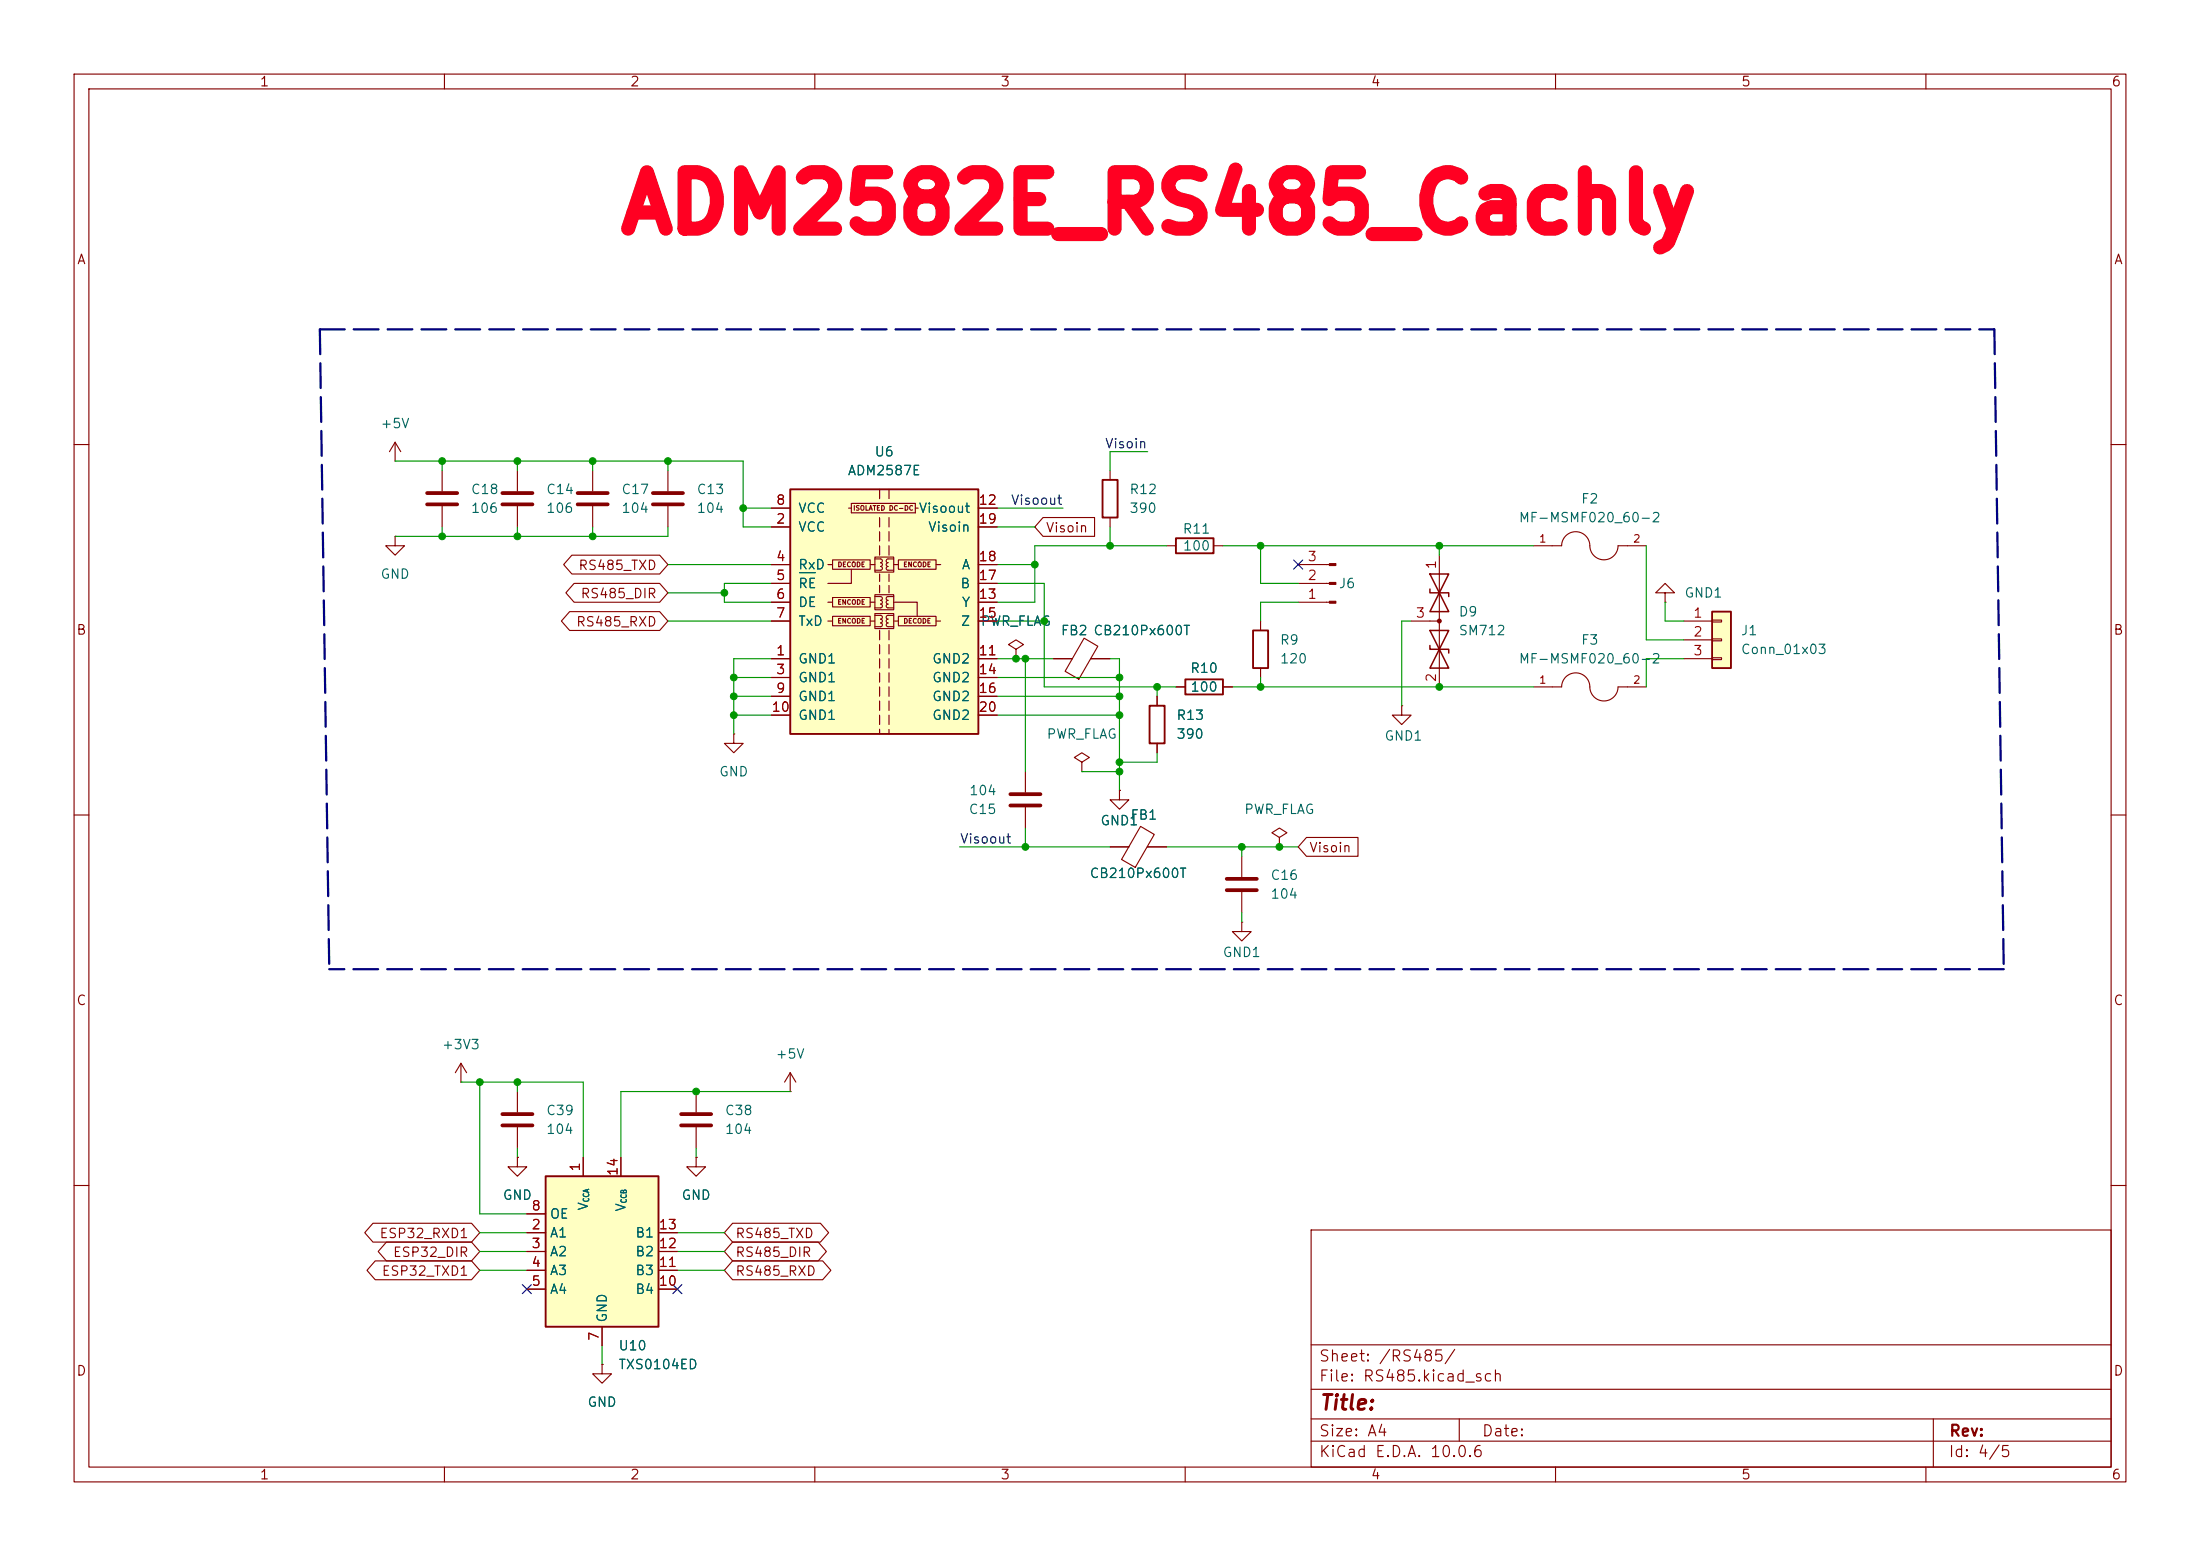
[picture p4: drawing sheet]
<svg xmlns="http://www.w3.org/2000/svg" width="297mm" height="210mm" viewBox="0 0 297 210" stroke-linecap="round" stroke-linejoin="round" font-family="sans-serif">
<g fill="none" stroke="#840000" stroke-width=".15">
<path d="M10 10h277v190h-277zM12 12h273v186h-273zM60 10v2M110 10v2M160 10v2M210 10v2M260 10v2M53.3 59.7l-.7 1.3M53.3 59.7l.8 1.3M53.3 59.7v2.5M10 60h2M53.3 62.2h.1"/>
<path d="M59.7 63.5v2.8M59.7 68.3v2.8M69.8 63.5v2.8M69.8 68.3v2.8M90.2 63.5v2.8M90.2 68.3v2.8M149.9 63.5v1.3M149.9 69.9v1.2M285 60h2M99.1 99.1v1.2h1.2l-1.2 1.3-1.3-1.3h1.3M99.1 99.1h.1M142.2 88.9h2.6"/>
<path d="M146.4 86.1l1.8 1.1-2.6 4.5-1.8-1.1zM147.3 88.9h2.6M10 110h2M146 102.9l1.1-.7-1.1-.6-1 .6 1 .7v1.2M146 104.1h.1M285 110h2M106.7 147.3h.1M106.7 144.8l-.8 1.3M106.7 144.8l.7 1.3M106.7 144.8v2.5M10 160h2M177 166h108v32h-108z"/>
<path d="M285 160h2M60 198v2M81.3 184.2v1.2h1.2l-1.2 1.3-1.3-1.3h1.3M81.3 184.2h.1M110 198v2M160 198v2M177 194.5h108M177 191.5h108M177 187.5h108M177 181.5h108M197 191.5v3M210 198v2"/>
<path d="M260 198v2M261 191.5v6.5"/>
</g>
<path d="M57.7 66.5h4M57.7 68.1h4M67.8 66.5h4.1M67.8 68.1h4.1M88.1 66.5h4.1M88.1 68.1h4.1" fill="none" stroke="#840000" stroke-width=".51"/>
<path d="M148.8 64.8h2.1v5.1h-2.1z" fill="none" stroke="#840000" stroke-width=".25"/>
<path d="M73.7 158.8h15.2v20.3h-15.2z" fill="#ffffc2"/>
<path d="M73.7 158.8h15.2v20.3h-15.2z" fill="none" stroke="#840000" stroke-width=".25"/>
<g fill="none" stroke="#840000" stroke-width=".15">
<path d="M53.3 72.4v1.3h1.3l-1.3 1.2-1.2-1.2h1.2M53.3 72.4h.1M69.8 156.2v1.3h1.3l-1.3 1.3-1.2-1.3h1.2M69.8 156.2h.1M69.8 147.3v2.8M69.8 152.1v2.8M78.7 156.2v2.6M83.8 156.2v2.6M94 156.2v1.3h1.2l-1.2 1.3-1.3-1.3h1.3M94 156.2h.1M94 147.3v2.8M94 152.1v2.8"/>
<path d="M71.1 166.4h2.6M71.1 168.9h2.6M71.1 171.5h2.6M71.1 174h2.6M71.1 163.8h2.6M81.3 179.1v2.5M88.9 166.4h2.5M88.9 168.9h2.5M88.9 171.5h2.5M88.9 174h2.5"/>
</g>
<path d="M67.8 151.9h4.1M67.8 150.4h4.1M91.9 151.9h4.1M91.9 150.4h4.1" fill="none" stroke="#840000" stroke-width=".51"/>
<path d="M106.7 66h25.4v33.1h-25.4z" fill="#ffffc2"/>
<g fill="none" stroke="#840000" stroke-width=".15">
<path d="M80 63.5v2.8M80 68.3v2.8M104.1 76.2h2.6M104.1 68.6h2.6M104.1 71.1h2.6M104.1 78.7h2.6M111.8 76.2h.6M112.4 75.6h5.1v1.2h-5.1zM114.6 68.6h.3M114.9 76.8v1.9h-3.1M114.9 67.9h8.7v1.3h-8.7zM117.5 76.2h.6"/>
<path d="M118.1 75.2h2.5v2h-2.5zM118.1 75.4h.8l.2 .1v.3l-.2 .1 .2 .1v.2l-.2 .3h.1l.1 .2-.2 .3h-.8M118.7 66v1.3M118.7 69.9v1.2M118.7 71.8v1.2M118.7 73.7v1.2M118.7 77.5v1M118.7 79v1M120 66v1.3M120 69.9v1.2M120 71.8v1.2M120 73.7v1.2"/>
<path d="M120 77.5v1M120 79v1M120.6 75.4h-.8l-.2 .3 .1 .2h.2l-.3 .3 .1 .2 .2 .1-.2 .1v.3l.2 .1h.7M120.6 76.2h.7M121.3 75.6h5.1v1.2h-5.1zM123.6 68.6h.4M126.4 76.2h.6M132.1 76.2h2.5M132.1 68.6h2.5M132.1 71.1h2.5M132.1 78.7h2.5M194.3 74.9v17.8"/>
<path d="M207 73.7h3.8a1.93 1.93 0 0 1 2.1-1.9 1.93 1.93 0 0 1 1.8 2.2 1.9 1.9 0 0 0 2 1.5 1.9 1.9 0 0 0 1.7-1.8h3.8M104.1 81.3h2.6M104.1 83.8h2.6M104.1 88.9h2.6M104.1 91.4h2.6M104.1 94h2.6M104.1 96.5h2.6M111.8 81.3h.6M111.8 83.8h.6M112.4 83.2h5.1v1.3h-5.1zM112.4 80.6h5.1v1.3h-5.1zM117.5 81.3h.6"/>
<path d="M117.5 83.8h.6M118.1 80.3h2.5v2h-2.5zM118.1 82.8h2.5v2h-2.5zM118.1 80.5h.8l.2 .1v.3l-.2 .1 .2 .1v.2l-.2 .2 .1 .1 .1 .2-.2 .2h-.8M118.1 83.1h.8h.2v.3l-.2 .2 .2 .1v.2l-.2 .2h.1l.1 .2-.2 .3h-.8M118.7 85.1v1.3M118.7 87v1.3M118.7 88.9v1.3M118.7 90.8v1.3M118.7 92.7v1.3M118.7 94.6v1.3M118.7 96.5v1.3"/>
<path d="M118.7 98.4v.7M120 85.1v1.3M120 87v1.3M120 88.9v1.3M120 90.8v1.3M120 92.7v1.3M120 94.6v1.3M120 96.5v1.3M120 98.4v.7M120.6 80.5h-.8l-.2 .3 .1 .2h.2l-.3 .2 .1 .2 .2 .1-.2 .2v.3h.2h.7M120.6 83.1h-.8l-.2 .2 .1 .2 .2 .1-.3 .2 .1 .2 .2 .1-.2 .1v.3l.2 .1h.7M120.6 81.3h3.2v1.9"/>
<path d="M120.6 83.8h.7M121.3 83.2h5.1v1.3h-5.1zM126.4 83.8h.6M132.1 81.3h2.5M132.1 83.8h2.5M132.1 88.9h2.5M132.1 91.4h2.5M132.1 94h2.5M132.1 96.5h2.5M137.2 87.6l1-.6-1-.6-1.1 .6 1.1 .6v1.3M137.2 88.9h.1M156.2 94v1.3"/>
<path d="M158.7 92.7h1.3M165.1 92.7h1.3M189.2 95.3v1.2h1.3l-1.3 1.3-1.2-1.3h1.2M189.2 95.3h.1M190.5 83.8h3.8M207 92.7h3.8a1.93 1.93 0 0 1 2.1-1.9 1.93 1.93 0 0 1 1.8 2.2 1.9 1.9 0 0 0 2 1.6 1.9 1.9 0 0 0 1.7-1.9h3.8M224.8 80h1.3l-1.3-1.3-1.3 1.3h1.3v1.3M224.8 81.3h.1M138.4 104.1v2.8M138.4 109v2.8M149.9 114.3h2.5M151.1 106.7v1.3h1.3l-1.3 1.2-1.2-1.2h1.2"/>
<path d="M151.1 106.7h.1M154 111.5l1.8 1.1-2.5 4.5-1.9-1.1zM154.9 114.3h2.6M156.2 100.3v1.3M62.2 146.1h.1M62.2 143.5l-.7 1.3M62.2 143.5l.8 1.3M62.2 143.5v2.6"/>
</g>
<path d="M106.7 66h25.4v33.1h-25.4zM155.2 95.3h2v5h-2zM160 91.7h5.1v2h-5.1z" fill="none" stroke="#840000" stroke-width=".25"/>
<path d="M107.9 77.3h2.2" fill="none" stroke="#006464" stroke-width=".15"/>
<path d="M78 66.5h4M78 68.1h4M136.4 108.7h4.1M136.4 107.2h4.1" fill="none" stroke="#840000" stroke-width=".51"/>
<path d="M193 77.5l2.6 5.1h-2.6l2.6-5.1zM193 79.5v.5h2.6v.5M193 85.1h2.6l-2.6 5.1h2.6zM193 87.1v.5h2.6v.5" fill="none" stroke="#840000" stroke-width=".2"/>
<circle cx="194.3" cy="83.8" r=".25" fill="#840000" stroke="#840000" stroke-width=".15"/>
<path d="M231.1 82.6h2.6v7.6h-2.6z" fill="#ffffc2"/>
<path d="M158.7 72.6h5.1v2.1h-5.1zM169.2 85.1h2v5.1h-2zM231.1 82.6h2.6v7.6h-2.6z" fill="none" stroke="#840000" stroke-width=".25"/>
<g fill="none" stroke="#840000" stroke-width=".15">
<path d="M77.2 74.9h11.9l1.1 1.3-1.1 1.3h-11.9l-1.1-1.3zM77.5 78.7h11.6l1.1 1.3-1.1 1.3h-11.6l-1.1-1.3zM104.1 78.7h2.6M104.1 76.2h2.6M104.1 71.1h2.6M104.1 68.6h2.6M132.1 78.7h2.5M132.1 76.2h2.5M132.1 71.1h2.5M132.1 68.6h2.5M140.8 69.8h7v2.6h-7l-1.1-1.3zM157.5 73.7h1.2"/>
<path d="M163.8 73.7h1.3M175.3 78.7h4.2M175.3 76.2h4.2M76.9 82.5h12.2l1.1 1.3-1.1 1.3h-12.2l-1.1-1.3zM104.1 83.8h2.6M104.1 88.9h2.6M104.1 81.3h2.6M104.1 91.4h2.6M104.1 94h2.6M104.1 96.5h2.6M132.1 83.8h2.5M132.1 88.9h2.5"/>
<path d="M132.1 81.3h2.5M132.1 91.4h2.5M132.1 94h2.5M132.1 96.5h2.5M137.2 88.9h.1M142.2 88.9h2.6M147.3 88.9h2.6M156.2 94v1.3M158.7 92.7h1.3M165.1 92.7h1.3M170.2 83.8v1.3M170.2 90.2v1.2"/>
<path d="M175.3 81.3h4.2M227.3 83.8h3.8M227.3 86.4h3.8M227.3 88.9h3.8M231.1 83.7h1.3v.2h-1.3zM231.1 86.2h1.3v.3h-1.3zM231.1 88.8h1.3v.2h-1.3zM149.9 114.3h2.5M151.1 106.7h.1M154.9 114.3h2.6M156.2 100.3v1.3M167.6 115.6v2.8"/>
<path d="M172.7 113l1-.6-1-.6-1 .6 1 .6v1.3M172.7 114.3h.1M176.4 113h6.9v2.6h-6.9l-1.1-1.3zM167.6 124.5v1.2h1.3l-1.3 1.3-1.2-1.3h1.2M167.6 124.5h.1M167.6 120.4v2.8M69.8 156.2h.1M78.7 156.2v2.6M83.8 156.2v2.6M94 156.2h.1M50.4 165.1h13.3l1.1 1.3-1.1 1.2h-13.3l-1.2-1.2zM50.7 170.2h13l1.1 1.3-1.1 1.2h-13l-1.2-1.2z"/>
<path d="M52.2 167.6h11.5l1.1 1.3-1.1 1.3h-11.5l-1.1-1.3zM71.1 166.4h2.6M71.1 168.9h2.6M71.1 171.5h2.6M71.1 174h2.6M71.1 163.8h2.6M81.3 179.1v2.5M88.9 166.4h2.5M88.9 168.9h2.5M88.9 171.5h2.5M88.9 174h2.5M98.9 165.1h11.9l1.1 1.3-1.1 1.2h-11.9l-1.1-1.2z"/>
<path d="M98.9 167.6h11.6l1.1 1.3-1.1 1.3h-11.6l-1.1-1.3zM98.9 170.2h12.2l1.1 1.3-1.1 1.2h-12.2l-1.1-1.2zM81.3 184.2h.1"/>
</g>
<g fill="#840000" stroke="#840000" stroke-width=".15">
<path d="M179.5 81.2h.8v.2h-.8z"/>
<path d="M179.5 78.6h.8v.3h-.8z"/>
<path d="M179.5 76.1h.8v.2h-.8z"/>
</g>
<path d="M165.6 118.6h4.1M165.6 120.1h4.1" fill="none" stroke="#840000" stroke-width=".51"/>
<path d="M43.2 44.5l1.2 86.3M43.2 44.5h226M269.2 44.5l1.3 86.3M270.5 130.8h-226.1" fill="none" stroke="#000084" stroke-width=".3" stroke-dasharray="3.4 1.2"/>
<g fill="none" stroke="#009600" stroke-width=".15">
<path d="M53.3 62.2h47v8.9h3.8M59.7 62.2v1.3M59.7 71.1v1.3M69.8 62.2v1.3M69.8 71.1v1.3M80 62.2v1.3M80 71.1v1.3M90.2 71.1v1.3h-36.9M90.2 76.2h13.9M90.2 62.2v1.3M100.3 68.6h3.8M104.1 78.7h-6.3v2.6h6.3"/>
<path d="M134.6 78.7h6.4v14h17.7M134.6 71.1h5.1M134.6 76.2h5.1M134.6 68.6h8.9M149.9 71.1v2.6M154.9 61h-5v2.5M157.5 73.7h-17.8v7.6h-5.1M165.1 73.7h41.9M170.2 73.7v5h5.1M194.3 73.7v1.2M222.2 73.7v12.7h5.1M90.2 80h7.6"/>
<path d="M90.2 83.8h13.9M99.1 96.5h5M99.1 91.4h5M99.1 94h5M104.1 88.9h-5v10.2M134.6 96.5h16.5M134.6 83.8h6.4M134.6 88.9h7.6M134.6 91.4h16.5M134.6 94h16.5M138.4 88.9v15.2M149.9 88.9h1.2v17.8"/>
<path d="M156.2 92.7v1.3M166.4 92.7h40.6M170.2 91.4v1.3M175.3 81.3h-5.1v2.5M190.5 83.8h-1.3v11.5M224.8 81.3v2.5h2.5M227.3 88.9h-5.1v3.8M129.5 114.3h20.4M138.4 111.8v2.5M146 104.1h5.1M156.2 101.6v1.3h-5.1M157.5 114.3h17.8"/>
<path d="M167.6 114.3v1.3M167.6 123.2v1.3M62.2 146.1h16.5v10.1M64.8 146.1v17.7h6.3M69.8 146.1v1.2M69.8 154.9v1.3M94 154.9v1.3M106.7 147.3h-22.9v8.9M64.8 171.5h6.3M64.8 166.4h6.3M64.8 168.9h6.3M91.4 171.5h6.4"/>
<path d="M91.4 166.4h6.4M91.4 168.9h6.4M81.3 181.6v2.6"/>
</g>
<path d="M174.7 75.6l1.2 1.2M175.9 75.6l-1.2 1.2M70.5 173.4l1.2 1.2M71.7 173.4l-1.2 1.2M90.8 173.4l1.2 1.2M92 173.4l-1.2 1.2" fill="none" stroke="#000084" stroke-width=".15"/>
<path d="M107.9 77.3h2.2" fill="none" stroke="#006464" stroke-width=".15"/>
<g fill="#009600" stroke="#009600" stroke-width=".14">
<circle cx="80" cy="62.2" r=".46"/>
<circle cx="100.3" cy="68.6" r=".46"/>
<circle cx="151.1" cy="104.1" r=".46"/>
<circle cx="151.1" cy="102.9" r=".46"/>
<circle cx="138.4" cy="88.9" r=".46"/>
<circle cx="137.2" cy="88.9" r=".46"/>
<circle cx="141" cy="83.8" r=".46"/>
<circle cx="139.7" cy="76.2" r=".46"/>
<circle cx="149.9" cy="73.7" r=".46"/>
<circle cx="151.1" cy="94" r=".46"/>
<circle cx="151.1" cy="96.5" r=".46"/>
<circle cx="69.8" cy="146.1" r=".46"/>
<circle cx="94" cy="147.3" r=".46"/>
<circle cx="99.1" cy="96.5" r=".46"/>
<circle cx="64.8" cy="146.1" r=".46"/>
<circle cx="170.2" cy="92.7" r=".46"/>
<circle cx="194.3" cy="92.7" r=".46"/>
<circle cx="170.2" cy="73.7" r=".46"/>
<circle cx="194.3" cy="73.7" r=".46"/>
<circle cx="156.2" cy="92.7" r=".46"/>
<circle cx="172.7" cy="114.3" r=".46"/>
<circle cx="167.6" cy="114.3" r=".46"/>
<circle cx="69.8" cy="72.4" r=".46"/>
<circle cx="59.7" cy="72.4" r=".46"/>
<circle cx="69.8" cy="62.2" r=".46"/>
<circle cx="59.7" cy="62.2" r=".46"/>
<circle cx="99.1" cy="91.4" r=".46"/>
<circle cx="99.1" cy="94" r=".46"/>
<circle cx="97.8" cy="80" r=".46"/>
<circle cx="80" cy="72.4" r=".46"/>
<circle cx="90.2" cy="62.2" r=".46"/>
<circle cx="138.4" cy="114.3" r=".46"/>
<circle cx="151.1" cy="91.4" r=".46"/>
</g>
<text font-size="7.6" fill="#f02" x="83.3" y="33.2">ADM2582E_RS485_Cachly</text>
<text font-size="2" fill="#840000" x="178" y="190.8">Title:</text>
<g font-size="1.5" fill="#840000">
<text x="178" y="184.1">Sheet: /RS485/</text>
<text x="178" y="186.8">File: RS485.kicad_sch</text>
<text x="178" y="197">KiCad E.D.A. 10.0.6</text>
<text x="178" y="194.2">Size: A4</text>
<text x="200" y="194.2">Date:</text>
<text x="263" y="197">Id: 4/5</text>
<text x="263" y="194.2">Rev:</text>
</g>
<g font-size="1.3" fill="#840000">
<text x="35" y="12">1</text>
<text x="85" y="12">2</text>
<text x="135" y="12">3</text>
<text x="185" y="12">4</text>
<text x="235" y="12">5</text>
<text x="285" y="12">6</text>
<text x="10.3" y="36">A</text>
<text x="285.3" y="36">A</text>
<text x="78" y="77.3">RS485_TXD</text>
<text x="141.1" y="72.2">Visoin</text>
<text x="78.3" y="81.1">RS485_DIR</text>
<text x="10.2" y="86">B</text>
<text x="77.7" y="84.9">RS485_RXD</text>
<text x="285.2" y="86">B</text>
<text x="176.7" y="115.4">Visoin</text>
<text x="10.2" y="136">C</text>
<text x="285.2" y="136">C</text>
<text x="51.1" y="167.4">ESP32_RXD1</text>
<text x="99.2" y="167.4">RS485_TXD</text>
<text x="51.4" y="172.5">ESP32_TXD1</text>
<text x="53" y="170">ESP32_DIR</text>
<text x="99.2" y="170">RS485_DIR</text>
<text x="99.2" y="172.5">RS485_RXD</text>
<text x="10.2" y="186">D</text>
<text x="285.2" y="186">D</text>
<text x="35" y="200">1</text>
<text x="85" y="200">2</text>
<text x="135" y="200">3</text>
<text x="185" y="200">4</text>
<text x="235" y="200">5</text>
<text x="285" y="200">6</text>
</g>
<g font-size="1.3" fill="#006464">
<text x="51.3" y="58.1">+5V</text>
<text x="114.4" y="64.5">ADM2587E</text>
<text x="118" y="61.9">U6</text>
<text x="63.5" y="67">C18</text>
<text x="63.5" y="69.5">106</text>
<text x="73.6" y="67">C14</text>
<text x="73.6" y="69.5">106</text>
<text x="83.8" y="67">C17</text>
<text x="83.8" y="69.5">104</text>
<text x="94" y="67">C13</text>
<text x="94" y="69.5">104</text>
<text x="107.7" y="69.5">VCC</text>
<text x="123.9" y="69.5">Visoout</text>
<text x="152.4" y="67">R12</text>
<text x="152.4" y="69.5">390</text>
<text x="204.9" y="70.8">MF-MSMF020_60-2</text>
<text x="213.4" y="68.3">F2</text>
<text x="107.7" y="72.1">VCC</text>
<text x="107.7" y="77.2">RxD</text>
<text x="125.2" y="72.1">Visoin</text>
<text x="129.7" y="77.2">A</text>
<text x="159.6" y="72.3">R11</text>
<text x="159.6" y="74.6">100</text>
<text x="51.3" y="78.4">GND</text>
<text x="107.7" y="79.7">RE</text>
<text x="107.7" y="82.2">DE</text>
<text x="129.6" y="79.7">B</text>
<text x="129.7" y="82.2">Y</text>
<text x="180.6" y="79.7">J6</text>
<text x="196.8" y="83.5">D9</text>
<text x="227.3" y="81">GND1</text>
<text x="107.7" y="89.9">GND1</text>
<text x="107.7" y="84.8">TxD</text>
<text x="125.8" y="89.9">GND2</text>
<text x="129.6" y="84.8">Z</text>
<text x="132.3" y="84.8">PWR_FLAG</text>
<text x="143.1" y="86.1">FB2 CB210Px600T</text>
<text x="172.7" y="87.3">R9</text>
<text x="172.7" y="89.9">120</text>
<text x="196.8" y="86.1">SM712</text>
<text x="204.9" y="89.9">MF-MSMF020_60-2</text>
<text x="213.4" y="87.3">F3</text>
<text x="234.9" y="86.1">J1</text>
<text x="234.9" y="88.6">Conn_01x03</text>
<text x="107.7" y="92.4">GND1</text>
<text x="107.7" y="94.9">GND1</text>
<text x="125.8" y="92.4">GND2</text>
<text x="125.8" y="94.9">GND2</text>
<text x="160.6" y="91.1">R10</text>
<text x="160.6" y="93.7">100</text>
<text x="107.7" y="97.5">GND1</text>
<text x="125.8" y="97.5">GND2</text>
<text x="141.2" y="100">PWR_FLAG</text>
<text x="158.7" y="97.5">R13</text>
<text x="158.7" y="100">390</text>
<text x="186.8" y="100.3">GND1</text>
<text x="97" y="105.1">GND</text>
<text x="130.8" y="107.6">104</text>
<text x="130.7" y="110.2">C15</text>
<text x="148.5" y="111.7">GND1</text>
<text x="152.5" y="110.9">FB1</text>
<text x="167.9" y="110.2">PWR_FLAG</text>
<text x="147" y="118.8">CB210Px600T</text>
<text x="171.4" y="119.1">C16</text>
<text x="171.4" y="121.6">104</text>
<text x="165" y="129.5">GND1</text>
<text x="59.6" y="141.9">+3V3</text>
<text x="104.6" y="143.2">+5V</text>
<text x="73.6" y="150.8">C39</text>
<text x="73.6" y="153.4">104</text>
<text x="97.8" y="150.8">C38</text>
<text x="97.8" y="153.4">104</text>
<text x="67.8" y="162.3">GND</text>
<text x="74.1" y="167.3">A1</text>
<text x="74.1" y="164.8">OE</text>
<text x="79.7" y="163.5" transform="rotate(-90 79.7 163.5)">V</text>
<text x="84.8" y="163.6" transform="rotate(-90 84.8 163.6)">V</text>
<text x="85.7" y="167.3">B1</text>
<text x="91.9" y="162.3">GND</text>
<text x="74.1" y="169.9">A2</text>
<text x="74.1" y="172.4">A3</text>
<text x="85.7" y="172.4">B3</text>
<text x="85.7" y="169.9">B2</text>
<text x="74.1" y="175">A4</text>
<text x="82.2" y="178.6" transform="rotate(-90 82.2 178.6)">GND</text>
<text x="85.7" y="175">B4</text>
<text x="83.4" y="182.6">U10</text>
<text x="83.4" y="185.1">TXS0104ED</text>
<text x="79.2" y="190.2">GND</text>
</g>
<g font-size="1.3" fill="#0f0f0f">
<text x="149.1" y="60.8">Visoin</text>
<text x="136.4" y="68.5">Visoout</text>
<text x="129.5" y="114.2">Visoout</text>
</g>
<g font-size="1.3" fill="#a90000">
<text x="104.7" y="71">2</text>
<text x="104.7" y="68.4">8</text>
<text x="132" y="68.4">12</text>
<text x="132" y="71">19</text>
<text x="104.7" y="76.1">4</text>
<text x="132" y="76.1">18</text>
<text x="176.4" y="76.1">3</text>
<text x="194.2" y="76.9" transform="rotate(-90 194.2 76.9)">1</text>
<text x="104.7" y="78.6">5</text>
<text x="104.7" y="81.1">6</text>
<text x="104.7" y="83.7">7</text>
<text x="132" y="81.1">13</text>
<text x="132" y="83.7">15</text>
<text x="132" y="78.6">17</text>
<text x="176.4" y="81.1">1</text>
<text x="176.4" y="78.6">2</text>
<text x="191" y="83.7">3</text>
<text x="228.5" y="83.7">1</text>
<text x="104.7" y="88.8">1</text>
<text x="132" y="88.8">11</text>
<text x="228.5" y="86.2">2</text>
<text x="228.5" y="88.8">3</text>
<text x="104.7" y="91.3">3</text>
<text x="104.7" y="93.8">9</text>
<text x="132" y="91.3">14</text>
<text x="132" y="93.8">16</text>
<text x="194.2" y="92.2" transform="rotate(-90 194.2 92.2)">2</text>
<text x="104.1" y="96.4">10</text>
<text x="132" y="96.4">20</text>
<text x="78.6" y="158.2" transform="rotate(-90 78.6 158.2)">1</text>
<text x="83.7" y="158.8" transform="rotate(-90 83.7 158.8)">14</text>
<text x="71.7" y="166.2">2</text>
<text x="71.7" y="163.7">8</text>
<text x="88.8" y="166.2">13</text>
<text x="71.7" y="168.8">3</text>
<text x="71.7" y="171.3">4</text>
<text x="71.7" y="173.9">5</text>
<text x="88.8" y="173.9">10</text>
<text x="88.8" y="171.3">11</text>
<text x="88.8" y="168.8">12</text>
<text x="81.1" y="181.1" transform="rotate(-90 81.1 181.1)">7</text>
</g>
<g font-size="1" fill="#a90000">
<text x="207.7" y="73.5">1</text>
<text x="220.4" y="73.5">2</text>
<text x="207.7" y="92.5">1</text>
<text x="220.4" y="92.5">2</text>
</g>
<g font-size=".8" fill="#006464">
<text x="79.7" y="162.3" transform="rotate(-90 79.7 162.3)">CCA</text>
<text x="84.8" y="162.5" transform="rotate(-90 84.8 162.5)">CCB</text>
</g>
<g font-size=".6" fill="#840000">
<text x="115.1" y="69.1">ISOLATED DC-DC</text>
<text x="113" y="76.7">DECODE</text>
<text x="121.9" y="76.7">ENCODE</text>
<text x="113" y="81.8">ENCODE</text>
<text x="113" y="84.3">ENCODE</text>
<text x="121.9" y="84.3">DECODE</text>
</g>
</svg>
